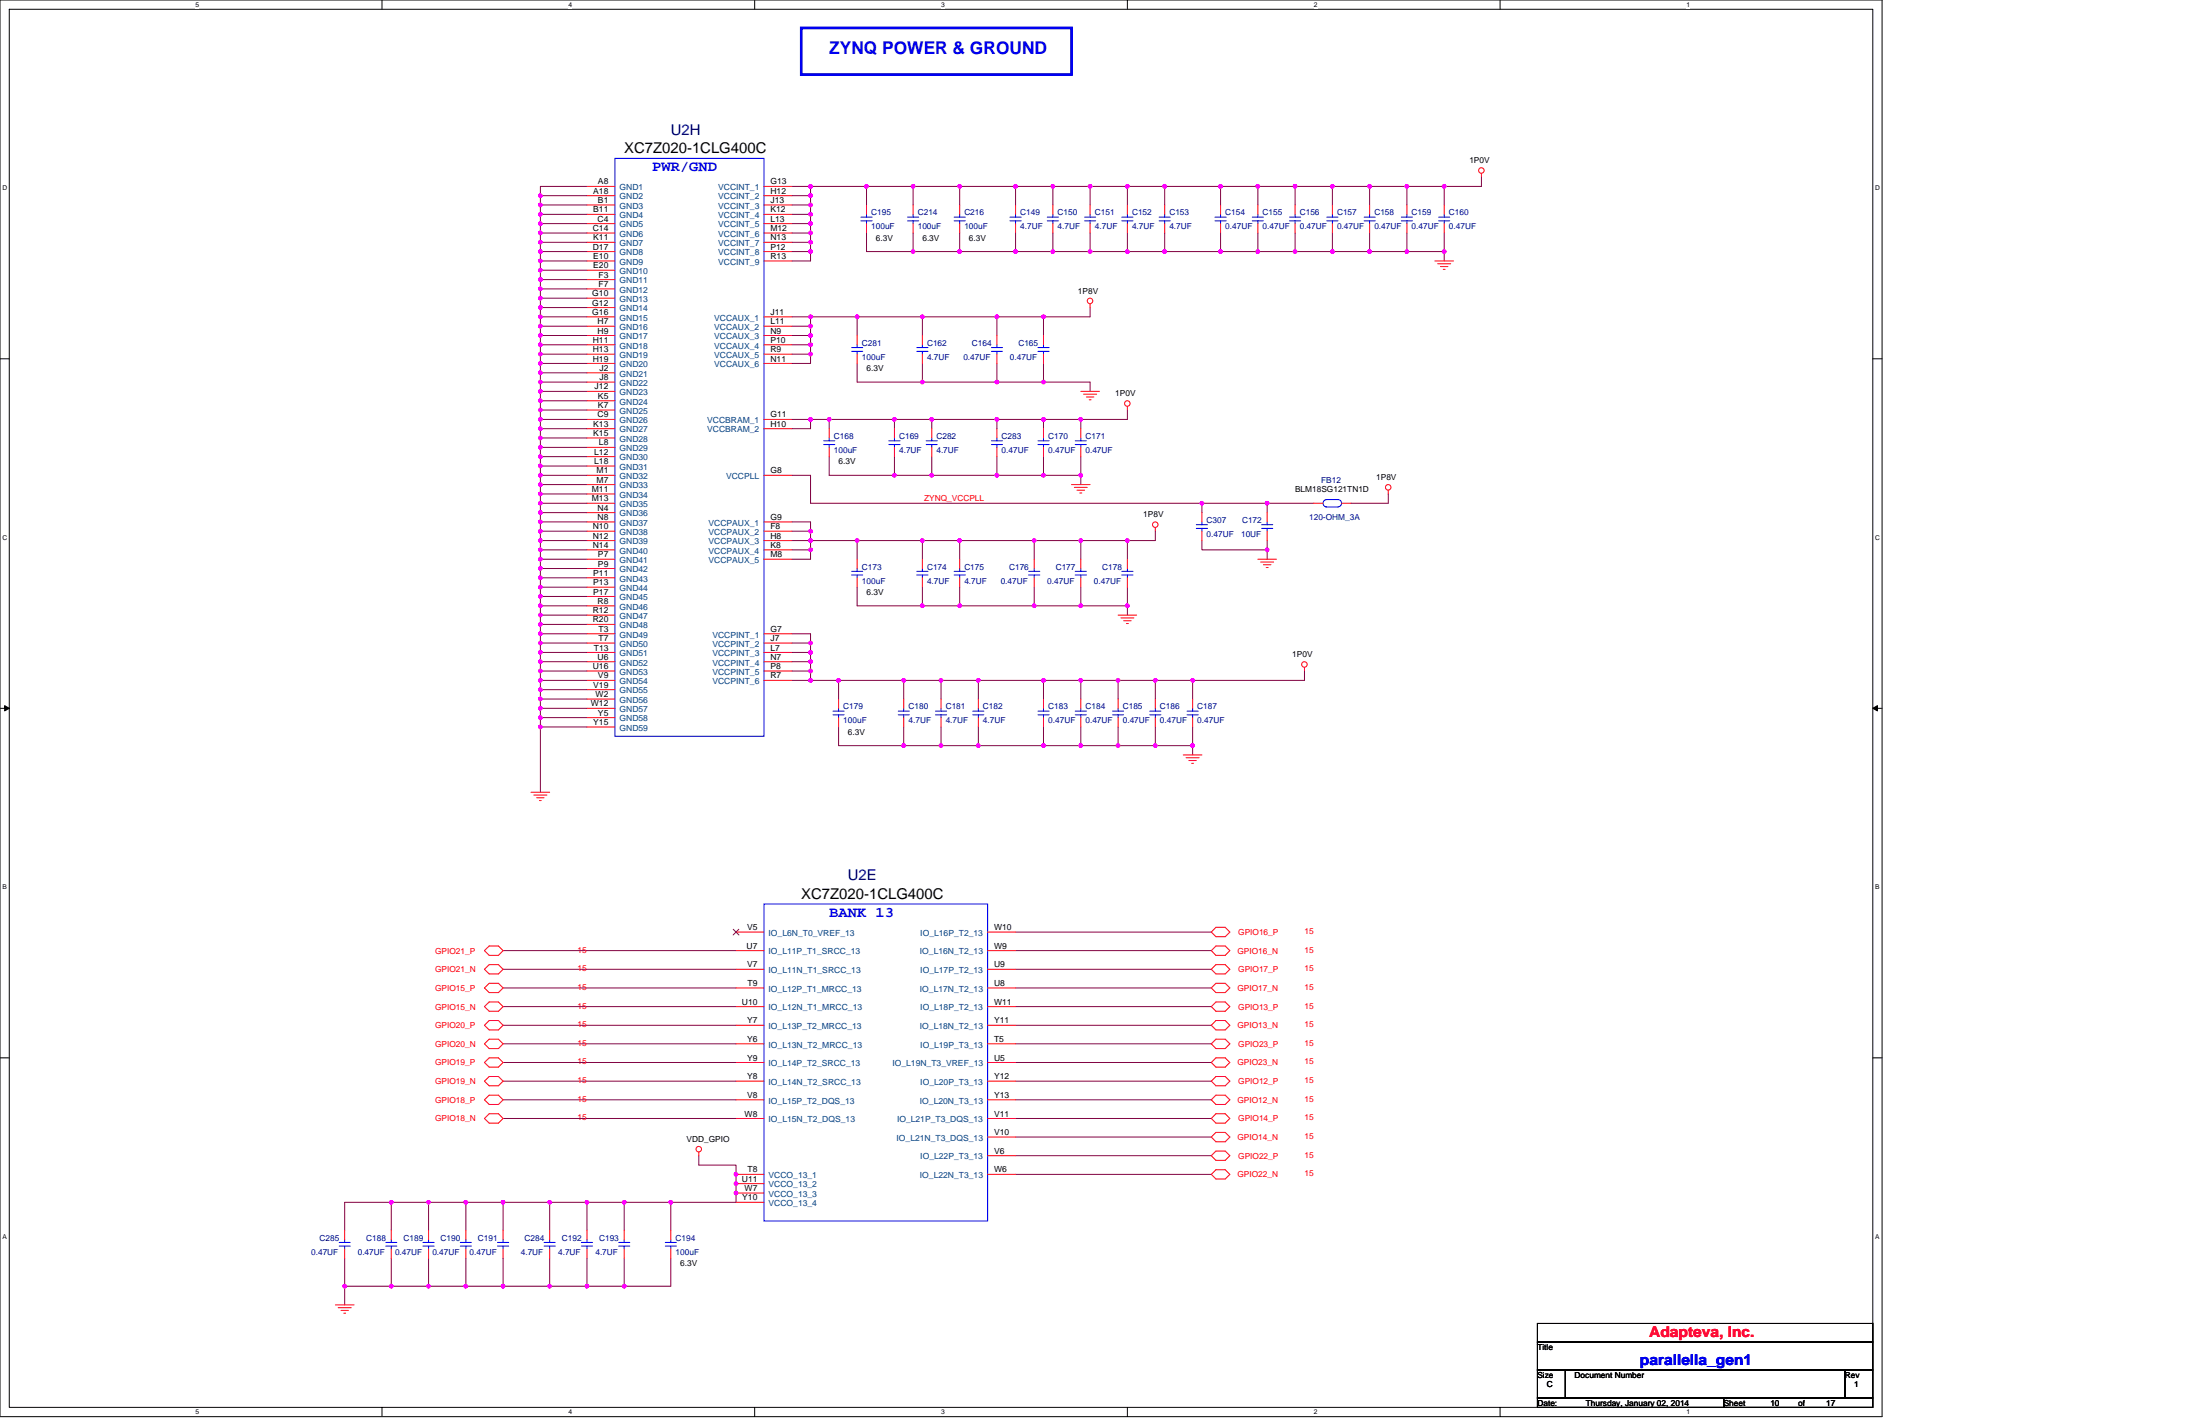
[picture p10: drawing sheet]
<svg xmlns="http://www.w3.org/2000/svg" width="432mm" height="279mm" viewBox="0 0 432 279" stroke-linecap="round" stroke-linejoin="round" font-family="sans-serif">
<path d="M0 0h369.4v278h-369.4zM1.8 1.8h365.8v274.3h-365.8z" fill="none" stroke="#000" stroke-width=".2"/>
<g fill="#fff">
<path d="M38.4 .2h.7v1.5h-.7z"/>
<path d="M38.4 276.3h.7v1.5h-.7z"/>
</g>
<path d="M75 0v1.8M75 276.1v1.9" fill="none" stroke="#000" stroke-width=".2"/>
<g fill="#fff">
<path d="M111.5 .2h.8v1.5h-.8z"/>
<path d="M111.5 276.3h.8v1.5h-.8z"/>
</g>
<path d="M148.1 0v1.8M148.1 276.1v1.9" fill="none" stroke="#000" stroke-width=".2"/>
<g fill="#fff">
<path d="M184.7 .2h.7v1.5h-.7z"/>
<path d="M184.7 276.3h.7v1.5h-.7z"/>
</g>
<path d="M221.3 0v1.8M221.3 276.1v1.9" fill="none" stroke="#000" stroke-width=".2"/>
<g fill="#fff">
<path d="M257.9 .2h.7v1.5h-.7z"/>
<path d="M257.9 276.3h.7v1.5h-.7z"/>
</g>
<path d="M294.4 0v1.8M294.4 276.1v1.9" fill="none" stroke="#000" stroke-width=".2"/>
<g fill="#fff">
<path d="M331 .2h.7v1.5h-.7z"/>
<path d="M331 276.3h.7v1.5h-.7z"/>
<path d="M.5 36.1h.9v1.5h-.9z"/>
<path d="M368 36.1h1v1.5h-1z"/>
<path d="M.5 104.7h.9v1.5h-.9z"/>
<path d="M368 104.7h1v1.5h-1z"/>
</g>
<path d="M0 70.4h1.8M367.6 70.4h1.8" fill="none" stroke="#000" stroke-width=".2"/>
<g fill="#fff">
<path d="M.5 173.3h.8v1.4h-.8z"/>
<path d="M368 173.3h.9v1.4h-.9z"/>
</g>
<path d="M0 139h1.8M367.6 139h1.8" fill="none" stroke="#000" stroke-width=".2"/>
<path d="M.9 138.5l.9 .5-.9 .5zM367.6 139l.9-.5v1z" fill="#000" stroke="#000" stroke-width=".2"/>
<g fill="#fff">
<path d="M.5 241.9h.8v1.4h-.8z"/>
<path d="M368 241.9h.9v1.4h-.9z"/>
</g>
<path d="M0 207.6h1.8M367.6 207.6h1.8M301.8 259.7h65.8v3.6h-65.8zM301.8 263.3h65.8v5.5h-65.8zM301.8 274.3h36.5v1.8h-36.5zM301.8 268.8h5.4v5.5h-5.4zM307.2 268.8h54.9v5.5h-54.9zM338.3 274.3h29.3v1.8h-29.3zM362.1 268.8h5.5v5.5h-5.5z" fill="none" stroke="#000" stroke-width=".2"/>
<path d="M157.3 5.5h53v9.1h-53z" fill="none" stroke="#00f" stroke-width=".53"/>
<g fill="none" stroke="#800040" stroke-width=".2">
<path d="M106.1 38.4v1.8M106.1 38.4h9.1M115.2 36.6h-9.1v1.8M155.4 36.6h3.7M155.4 38.4h3.7M159.1 38.4v1.8M159.1 36.6v1.8M159.1 36.6h11M170.1 36.6h9.1v3.6M170.1 36.6v3.6M179.2 36.6h9.2v3.6M188.4 36.6h10.9"/>
<path d="M199.3 36.6v3.6M199.3 36.6h7.4M206.7 36.6v3.6M206.7 36.6h7.3M214 36.6v3.6M214 36.6h7.3M221.3 36.6v3.6M221.3 36.6h7.3M228.6 36.6v3.6M228.6 36.6h11M239.6 36.6v3.6M239.6 36.6h7.3"/>
<path d="M246.9 36.6v3.6M246.9 36.6h7.3M254.2 36.6v3.6M254.2 36.6h7.3M261.5 36.6v3.6M261.5 36.6h7.3M268.8 36.6v3.6M268.8 36.6h7.3M276.1 36.6v3.6M276.1 36.6h7.4M283.5 36.6v3.6M290.8 34.7v1.9h-7.3"/>
<path d="M106.1 58.5v1.8M106.1 54.9v1.8M106.1 40.2h9.1M106.1 43.9h9.1M106.1 45.7h9.1M106.1 47.5h9.1M106.1 49.4h9.1M106.1 51.2h9.1M106.1 53h9.1M106.1 54.9h9.1M106.1 56.7h9.1M106.1 58.5h9.1"/>
<path d="M106.1 40.2v1.9M106.1 43.9v1.8M106.1 53v1.9M106.1 47.5v3.7M106.1 42.1v1.8M106.1 51.2v1.8M106.1 56.7v1.8M106.1 45.7v1.8M106.1 42.1h9.1M155.4 49.4h3.7M155.4 47.5h3.7M155.4 45.7h3.7"/>
<path d="M155.4 43.9h3.7M155.4 42.1h3.7M155.4 40.2h3.7M159.1 47.5v1.9M159.1 43.9v1.8M159.1 40.2v1.9M159.1 42.1v1.8M159.1 45.7v1.8M159.1 49.4v1.8h-3.7M170.1 45.7v3.7h9.1v-3.7M188.4 45.7v3.7h-9.2M188.4 49.4h10.9"/>
<path d="M199.3 45.7v3.7M199.3 49.4h7.4M206.7 45.7v3.7M206.7 49.4h7.3M214 45.7v3.7M214 49.4h7.3M221.3 45.7v3.7M221.3 49.4h7.3M228.6 45.7v3.7M228.6 49.4h11M239.6 45.7v3.7M239.6 49.4h7.3"/>
<path d="M246.9 45.7v3.7M246.9 49.4h7.3M254.2 45.7v3.7M254.2 49.4h7.3M261.5 45.7v3.7M261.5 49.4h7.3M268.8 45.7v3.7M268.8 49.4h7.3M276.1 45.7v3.7M276.1 49.4h7.4M283.5 45.7v3.7M283.5 49.4v1.8"/>
<path d="M106.1 67.6v1.9M106.1 62.2v3.6M106.1 73.2v1.8M106.1 69.5v1.8M106.1 60.3h9.1M106.1 62.2h9.1M106.1 64h9.1M106.1 65.8h9.1M106.1 67.6h9.1M106.1 69.5h9.1M106.1 71.3h9.1M106.1 73.2h9.1"/>
<path d="M106.1 75h9.1M106.1 76.8h9.1M106.1 78.6h9.1M106.1 60.3v1.9M106.1 76.8v1.8M106.1 78.6v1.9M106.1 75v1.8M106.1 71.3v1.9M106.1 65.8v1.8M155.4 62.2h3.7M155.4 67.6h3.7M155.4 64h3.7"/>
<path d="M155.4 65.8h3.7M155.4 69.5h3.7M159.1 65.8v1.8M159.1 64v1.8M159.1 62.2v1.8M159.1 69.5v1.8h-3.7M159.1 67.6v1.9M159.1 62.2h9.1M168.2 71.3v3.7h12.8M168.2 62.2h12.8M168.2 62.2v3.6M181 62.2v3.6"/>
<path d="M181 71.3v3.7M181 62.2h14.7M181 75h14.7M195.7 75h9.1M195.7 62.2h9.1M195.7 62.2v3.6M195.7 71.3v3.7M204.8 75h9.2v1.8M204.8 62.2v3.6M204.8 71.3v3.7M214 60.3v1.9h-9.2M106.1 84.1v1.8"/>
<path d="M106.1 87.8v1.8M106.1 91.4v3.7M106.1 96.9v1.8M106.1 98.7v1.9M106.1 80.5h9.1M106.1 84.1h9.1M106.1 85.9h9.1M106.1 87.8h9.1M106.1 89.6h9.1M106.1 91.4h9.1M106.1 93.3h9.1M106.1 95.1h9.1"/>
<path d="M106.1 98.7h9.1M106.1 96.9h9.1M106.1 80.5v1.8M106.1 85.9v1.9M106.1 89.6v1.8M106.1 82.3v1.8M106.1 95.1v1.8M106.1 82.3h9.1M155.4 82.3h3.7M155.4 93.3h3.7v5.4h76.8v1.9M159.1 82.3v1.8h-3.7M159.1 82.3h3.7"/>
<path d="M162.8 82.3h12.8M162.8 82.3v1.8M162.8 89.6v3.7h12.8M175.6 82.3v1.8M175.6 89.6v3.7M175.6 82.3h7.3v1.8M182.9 82.3h12.8v1.8M182.9 89.6v3.7h-7.3M195.7 82.3h9.1M195.7 93.3h9.1M195.7 89.6v3.7h-12.8M204.8 82.3v1.8"/>
<path d="M204.8 89.6v3.7M204.8 93.3h7.3M204.8 82.3h7.3M212.1 82.3v1.8M212.1 93.3v1.8M212.1 89.6v3.7M221.3 80.5v1.8h-9.2M235.9 98.7h12.8M248.7 98.7v1.9M248.7 98.7h9.2M272.5 96.9v1.8h-7.3M106.1 102.4v1.8"/>
<path d="M106.1 111.5v1.9M106.1 106.1v1.8M106.1 109.7v1.8M106.1 102.4h9.1M106.1 106.1h9.1M106.1 104.2h9.1M106.1 107.9h9.1M106.1 109.7h9.1M106.1 113.4h9.1M106.1 111.5h9.1M106.1 115.2h9.1M106.1 117h9.1"/>
<path d="M106.1 118.9h9.1M106.1 100.6v1.8M106.1 104.2v1.9M106.1 107.9v1.8M106.1 113.4v1.8M106.1 115.2v1.8M106.1 117v3.7M106.1 100.6h9.1M155.4 102.4h3.7v1.8M155.4 106.1h3.7M155.4 107.9h3.7M155.4 104.2h3.7"/>
<path d="M159.1 104.2v1.9M159.1 107.9v1.8h-3.7M159.1 106.1v1.8M159.1 106.1h9.1M168.2 106.1h12.8M168.2 106.1v3.6M168.2 115.2v3.7h12.8M181 106.1v3.6M181 115.2v3.7M181 106.1h7.4M181 118.9h7.4M188.4 106.1v3.6"/>
<path d="M188.4 115.2v3.7M188.4 106.1h14.6M188.4 118.9h14.6M203 106.1h9.1M203 118.9h9.1M203 106.1v3.6M203 115.2v3.7M212.1 118.9h9.2M212.1 106.1h9.2M212.1 106.1v3.6M212.1 115.2v3.7M221.3 118.9v1.8"/>
<path d="M221.3 115.2v3.7M221.3 106.1v3.6M226.8 104.2v1.9h-5.5M235.9 106.1v1.8h12.8M248.7 107.9v1.8M248.7 106.1v1.8M106.1 128v3.7M106.1 131.7v1.8M106.1 120.7h9.1M106.1 126.2h9.1M106.1 131.7h9.1M106.1 135.3h9.1"/>
<path d="M106.1 133.5h9.1M106.1 120.7v1.8M106.1 122.5v3.7M106.1 126.2v1.8M106.1 133.5v1.8M106.1 135.3v3.7M106.1 139v3.6M106.1 122.5h9.1M106.1 124.4h9.1M106.1 128h9.1M106.1 129.8h9.1M106.1 137.2h9.1"/>
<path d="M106.1 139h9.1M155.4 131.7h3.7M155.4 129.8h3.7M155.4 128h3.7M155.4 126.2h3.7M155.4 133.5h3.7M155.4 124.4h3.7v1.8M159.1 131.7v1.8M159.1 129.8v1.9M159.1 128v1.8M159.1 133.5h5.5M159.1 126.2v1.8"/>
<path d="M164.6 133.5h12.8M164.6 133.5v3.7M177.4 133.5v3.7M177.4 133.5h7.3M184.7 133.5v3.7M184.7 133.5h7.3M192 133.5h12.8M192 133.5v3.7M204.8 133.5v3.7M204.8 133.5h7.3M212.1 133.5v3.7M212.1 133.5h7.4"/>
<path d="M219.5 133.5v3.7M219.5 133.5h7.3M226.8 133.5v3.7M226.8 133.5h7.3M234.1 133.5v3.7M256 131.7v1.8h-21.9M106.1 142.6v12.8M106.1 142.6h9.1M106.1 140.8h9.1M164.6 142.6v3.7h12.8M177.4 142.6v3.7M177.4 146.3h7.3"/>
<path d="M184.7 142.6v3.7M184.7 146.3h7.3M192 146.3h12.8M192 142.6v3.7M204.8 142.6v3.7M204.8 146.3h7.3M212.1 142.6v3.7M212.1 146.3h7.4M219.5 142.6v3.7M219.5 146.3h7.3M226.8 146.3h7.3M226.8 142.6v3.7"/>
<path d="M234.1 142.6v3.7M234.1 146.3v1.8M98.7 193.8h45.8M98.7 197.5h45.8M98.7 186.5h45.8M98.7 190.2h45.8M199.3 197.5h38.4M199.3 190.2h38.4M199.3 193.8h38.4M199.3 182.9h38.4M199.3 186.5h38.4M98.7 215.8h45.8"/>
<path d="M98.7 219.5h45.8M98.7 208.5h45.8M98.7 212.1h45.8M98.7 201.2h45.8M98.7 204.8h45.8M199.3 201.2h38.4M199.3 219.5h38.4M199.3 204.8h38.4M199.3 208.5h38.4M199.3 212.1h38.4M199.3 215.8h38.4M76.8 235.9h-9.2v5.5"/>
<path d="M84.1 235.9h-7.3v5.5M84.1 235.9v5.5M84.1 235.9h7.3M98.7 235.9h-7.3v5.5M98.7 235.9v5.5M98.7 235.9h9.2M107.9 235.9h7.3M107.9 235.9v5.5M115.2 235.9v5.5M115.2 235.9h7.3M122.5 235.9v5.5M122.5 235.9h9.2"/>
<path d="M131.7 235.9v5.5M137.2 226.8v1.8h7.3v7.3h-12.8M199.3 223.1h38.4M199.3 226.8h38.4M199.3 230.4h38.4M67.6 252.4h9.2M67.6 252.4v3.6M67.6 246.9v5.5M76.8 252.4h7.3M76.8 246.9v5.5M84.1 246.9v5.5M84.1 252.4h7.3"/>
<path d="M91.4 246.9v5.5M91.4 252.4h7.3M98.7 246.9v5.5M98.7 252.4h9.2M107.9 252.4h7.3M107.9 246.9v5.5M115.2 246.9v5.5M115.2 252.4h7.3M122.5 246.9v5.5M131.7 246.9v5.5h-9.2"/>
</g>
<g fill="#f0f" stroke="#f0f" stroke-width=".2">
<circle cx="159.1" cy="49.4" r=".36"/>
<circle cx="159.1" cy="43.9" r=".36"/>
<circle cx="159.1" cy="42" r=".36"/>
<circle cx="159.1" cy="40.2" r=".36"/>
<circle cx="159.1" cy="38.4" r=".36"/>
<circle cx="268.8" cy="36.6" r=".36"/>
<circle cx="261.5" cy="36.6" r=".36"/>
<circle cx="254.2" cy="36.6" r=".36"/>
<circle cx="246.9" cy="36.6" r=".36"/>
<circle cx="239.5" cy="36.6" r=".36"/>
<circle cx="228.6" cy="36.6" r=".36"/>
<circle cx="221.3" cy="36.6" r=".36"/>
<circle cx="214" cy="36.6" r=".36"/>
<circle cx="206.6" cy="36.6" r=".36"/>
<circle cx="199.3" cy="36.6" r=".36"/>
<circle cx="170.1" cy="36.6" r=".36"/>
<circle cx="159.1" cy="36.6" r=".36"/>
<circle cx="283.4" cy="49.4" r=".36"/>
<circle cx="276.1" cy="49.4" r=".36"/>
<circle cx="268.8" cy="49.4" r=".36"/>
<circle cx="246.9" cy="49.4" r=".36"/>
<circle cx="239.5" cy="49.4" r=".36"/>
<circle cx="228.6" cy="49.4" r=".36"/>
<circle cx="221.3" cy="49.4" r=".36"/>
<circle cx="159.1" cy="82.3" r=".36"/>
<circle cx="175.5" cy="82.3" r=".36"/>
<circle cx="162.7" cy="82.3" r=".36"/>
<circle cx="175.5" cy="93.2" r=".35"/>
<circle cx="212.1" cy="93.2" r=".35"/>
<circle cx="204.8" cy="93.2" r=".36"/>
<circle cx="159.1" cy="128" r=".36"/>
<circle cx="159.1" cy="126.2" r=".36"/>
<circle cx="164.6" cy="133.5" r=".36"/>
<circle cx="159.1" cy="133.5" r=".36"/>
<circle cx="219.4" cy="133.5" r=".36"/>
<circle cx="212.1" cy="133.5" r=".35"/>
<circle cx="204.8" cy="133.5" r=".36"/>
<circle cx="192" cy="133.5" r=".36"/>
<circle cx="184.7" cy="133.5" r=".35"/>
<circle cx="234.1" cy="146.3" r=".36"/>
<circle cx="226.7" cy="146.3" r=".36"/>
<circle cx="177.4" cy="146.3" r=".36"/>
<circle cx="192" cy="146.3" r=".36"/>
<circle cx="184.7" cy="146.3" r=".36"/>
<circle cx="212.1" cy="146.3" r=".36"/>
<circle cx="204.8" cy="146.3" r=".36"/>
<circle cx="219.4" cy="146.3" r=".36"/>
<circle cx="159.1" cy="67.6" r=".36"/>
<circle cx="168.2" cy="62.2" r=".36"/>
<circle cx="159.1" cy="62.2" r=".36"/>
<circle cx="159.1" cy="65.8" r=".36"/>
<circle cx="195.7" cy="62.2" r=".36"/>
<circle cx="181" cy="62.2" r=".35"/>
<circle cx="204.8" cy="62.2" r=".36"/>
<circle cx="168.2" cy="106.1" r=".36"/>
<circle cx="188.3" cy="106.1" r=".35"/>
<circle cx="181" cy="106.1" r=".35"/>
<circle cx="212.1" cy="106.1" r=".35"/>
<circle cx="203" cy="106.1" r=".35"/>
<circle cx="221.3" cy="106.1" r=".35"/>
<circle cx="221.3" cy="118.8" r=".36"/>
<circle cx="248.7" cy="98.7" r=".35"/>
<circle cx="283.4" cy="36.6" r=".36"/>
<circle cx="276.1" cy="36.6" r=".36"/>
<circle cx="159.1" cy="47.5" r=".36"/>
<circle cx="159.1" cy="45.7" r=".36"/>
<circle cx="188.3" cy="118.8" r=".36"/>
<circle cx="181" cy="118.8" r=".36"/>
<circle cx="212.1" cy="118.8" r=".36"/>
<circle cx="203" cy="118.8" r=".36"/>
<circle cx="177.4" cy="133.5" r=".36"/>
<circle cx="261.5" cy="49.4" r=".36"/>
<circle cx="254.2" cy="49.4" r=".36"/>
<circle cx="195.7" cy="75" r=".36"/>
<circle cx="181" cy="75" r=".35"/>
<circle cx="214" cy="49.4" r=".36"/>
<circle cx="206.6" cy="49.4" r=".36"/>
<circle cx="159.1" cy="131.7" r=".36"/>
<circle cx="159.1" cy="129.8" r=".36"/>
<circle cx="212.1" cy="82.3" r=".36"/>
<circle cx="204.8" cy="82.3" r=".36"/>
<circle cx="199.3" cy="49.4" r=".36"/>
<circle cx="234.1" cy="133.5" r=".35"/>
<circle cx="226.7" cy="133.5" r=".35"/>
<circle cx="106.1" cy="38.4" r=".35"/>
<circle cx="106" cy="40.2" r=".36"/>
<circle cx="106" cy="45.7" r=".36"/>
<circle cx="106.1" cy="43.9" r=".35"/>
<circle cx="106.1" cy="47.5" r=".35"/>
<circle cx="106.1" cy="51.2" r=".35"/>
<circle cx="106" cy="54.8" r=".36"/>
<circle cx="106.1" cy="53" r=".35"/>
<circle cx="106" cy="49.4" r=".36"/>
<circle cx="106" cy="64" r=".36"/>
<circle cx="106.1" cy="62.2" r=".35"/>
<circle cx="106.1" cy="60.3" r=".35"/>
<circle cx="106.1" cy="71.3" r=".35"/>
<circle cx="106.1" cy="69.5" r=".35"/>
<circle cx="106.1" cy="75" r=".35"/>
<circle cx="106" cy="76.8" r=".36"/>
<circle cx="106.1" cy="80.4" r=".35"/>
<circle cx="106.1" cy="78.6" r=".35"/>
<circle cx="106" cy="82.3" r=".36"/>
<circle cx="106.1" cy="84.1" r=".35"/>
<circle cx="106.1" cy="89.6" r=".35"/>
<circle cx="106.1" cy="87.8" r=".35"/>
<circle cx="106" cy="85.9" r=".36"/>
<circle cx="106.1" cy="142.6" r=".35"/>
<circle cx="106" cy="91.4" r=".36"/>
<circle cx="106.1" cy="42" r=".35"/>
<circle cx="106" cy="73.1" r=".36"/>
<circle cx="106" cy="58.5" r=".36"/>
<circle cx="106.1" cy="56.7" r=".35"/>
<circle cx="106" cy="67.6" r=".36"/>
<circle cx="106.1" cy="65.8" r=".35"/>
<circle cx="106.1" cy="93.2" r=".35"/>
<circle cx="106" cy="95.1" r=".36"/>
<circle cx="106.1" cy="98.7" r=".35"/>
<circle cx="106.1" cy="96.9" r=".35"/>
<circle cx="106" cy="100.6" r=".36"/>
<circle cx="106.1" cy="102.4" r=".35"/>
<circle cx="106.1" cy="106.1" r=".35"/>
<circle cx="106" cy="104.2" r=".36"/>
<circle cx="106" cy="113.4" r=".36"/>
<circle cx="106.1" cy="111.5" r=".35"/>
<circle cx="106" cy="109.7" r=".36"/>
<circle cx="106.1" cy="107.9" r=".35"/>
<circle cx="106.1" cy="115.2" r=".35"/>
<circle cx="106.1" cy="117" r=".35"/>
<circle cx="106.1" cy="120.7" r=".35"/>
<circle cx="106" cy="118.8" r=".36"/>
<circle cx="106" cy="128" r=".36"/>
<circle cx="106.1" cy="126.2" r=".35"/>
<circle cx="106.1" cy="124.3" r=".35"/>
<circle cx="106" cy="122.5" r=".36"/>
<circle cx="106.1" cy="129.8" r=".35"/>
<circle cx="106.1" cy="133.5" r=".35"/>
<circle cx="106" cy="131.7" r=".36"/>
<circle cx="106" cy="137.1" r=".36"/>
<circle cx="106.1" cy="135.3" r=".35"/>
<circle cx="106" cy="140.8" r=".36"/>
<circle cx="106.1" cy="139" r=".35"/>
<circle cx="204.8" cy="75" r=".36"/>
<circle cx="159.1" cy="64" r=".36"/>
<circle cx="159.1" cy="69.5" r=".36"/>
<circle cx="159.1" cy="106.1" r=".36"/>
<circle cx="159.1" cy="104.2" r=".36"/>
<circle cx="159.1" cy="107.9" r=".36"/>
<circle cx="144.4" cy="234.1" r=".35"/>
<circle cx="122.5" cy="235.9" r=".36"/>
<circle cx="115.2" cy="235.9" r=".35"/>
<circle cx="91.4" cy="235.9" r=".36"/>
<circle cx="98.7" cy="235.9" r=".35"/>
<circle cx="84.1" cy="235.9" r=".35"/>
<circle cx="91.4" cy="252.4" r=".36"/>
<circle cx="98.7" cy="252.4" r=".35"/>
<circle cx="122.5" cy="252.4" r=".36"/>
<circle cx="115.2" cy="252.4" r=".35"/>
<circle cx="131.7" cy="235.9" r=".36"/>
<circle cx="195.7" cy="82.3" r=".36"/>
<circle cx="182.9" cy="82.3" r=".36"/>
<circle cx="195.7" cy="93.2" r=".36"/>
<circle cx="182.9" cy="93.2" r=".36"/>
<circle cx="235.9" cy="98.7" r=".35"/>
<circle cx="248.7" cy="107.9" r=".35"/>
<circle cx="107.9" cy="235.9" r=".35"/>
<circle cx="107.9" cy="252.4" r=".35"/>
<circle cx="76.8" cy="235.9" r=".36"/>
<circle cx="84.1" cy="252.4" r=".35"/>
<circle cx="76.8" cy="252.4" r=".36"/>
<circle cx="67.7" cy="252.4" r=".36"/>
<circle cx="188.3" cy="36.6" r=".36"/>
<circle cx="179.2" cy="36.6" r=".36"/>
<circle cx="188.3" cy="49.4" r=".36"/>
<circle cx="179.2" cy="49.4" r=".36"/>
<circle cx="144.4" cy="232.2" r=".36"/>
<circle cx="144.4" cy="230.4" r=".35"/>
</g>
<g fill="none" stroke="#f00" stroke-width=".2">
<path d="M115.2 36.6h5.5M115.2 38.4h5.5M149.9 36.6h5.5M149.9 38.4h5.5M290.8 34v.7M115.2 40.2h5.5M115.2 42.1h5.5M115.2 43.9h5.5M115.2 45.7h5.5M115.2 47.5h5.5M115.2 49.4h5.5M115.2 51.2h5.5"/>
<path d="M115.2 53h5.5M115.2 54.9h5.5M115.2 56.7h5.5M115.2 58.5h5.5M149.9 40.2h5.5M149.9 42.1h5.5M149.9 43.9h5.5M149.9 45.7h5.5M149.9 47.5h5.5M149.9 49.4h5.5M149.9 51.2h5.5M170.1 40.2v1.9"/>
<path d="M170.1 43.9v1.8M179.2 40.2v1.9M179.2 43.9v1.8M188.4 40.2v1.9M188.4 43.9v1.8M199.3 40.2v1.9M199.3 43.9v1.8M206.7 40.2v1.9M206.7 43.9v1.8M214 59.6v.7M214 40.2v1.9M214 43.9v1.8"/>
<path d="M221.3 40.2v1.9M221.3 43.9v1.8M228.6 40.2v1.9M228.6 43.9v1.8M239.6 40.2v1.9M239.6 43.9v1.8M246.9 40.2v1.9M246.9 43.9v1.8M254.2 40.2v1.9M254.2 43.9v1.8M261.5 40.2v1.9M261.5 43.9v1.8"/>
<path d="M268.8 40.2v1.9M268.8 43.9v1.8M276.1 40.2v1.9M276.1 43.9v1.8M281.6 51.2h3.7M282.2 51.8h2.5M282.7 52.3h1.5M283.3 52.9h.3M283.5 40.2v1.9M283.5 43.9v1.8M115.2 60.3h5.5M115.2 62.2h5.5"/>
<path d="M115.2 64h5.5M115.2 65.8h5.5M115.2 67.6h5.5M115.2 69.5h5.5M115.2 71.3h5.5M115.2 73.2h5.5M115.2 75h5.5M115.2 76.8h5.5M115.2 78.6h5.5M149.9 62.2h5.5M149.9 64h5.5M149.9 65.8h5.5"/>
<path d="M149.9 67.6h5.5M149.9 69.5h5.5M149.9 71.3h5.5M168.2 65.8v1.8M168.2 69.5v1.8M181 65.8v1.8M181 69.5v1.8M195.7 65.8v1.8M195.7 69.5v1.8M204.8 65.8v1.8M204.8 69.5v1.8M212.1 76.8h3.7"/>
<path d="M212.7 77.3h2.5M213.2 77.9h1.5M213.8 78.4h.3M221.3 79.7v.8M115.2 80.5h5.5M115.2 82.3h5.5M115.2 84.1h5.5M115.2 85.9h5.5M115.2 87.8h5.5M115.2 89.6h5.5M115.2 91.4h5.5M115.2 93.3h5.5"/>
<path d="M115.2 95.1h5.5M115.2 96.9h5.5M115.2 98.7h5.5M149.9 82.3h5.5M149.9 84.1h5.5M149.9 93.3h5.5M162.8 84.1v1.8M162.8 87.8v1.8M175.6 84.1v1.8M175.6 87.8v1.8M182.9 84.1v1.8M182.9 87.8v1.8"/>
<path d="M195.7 84.1v1.8M195.7 87.8v1.8M204.8 84.1v1.8M204.8 87.8v1.8M210.3 95.1h3.7M210.9 95.6h2.5M211.4 96.2h1.5M211.9 96.7h.4M212.1 84.1v1.8M212.1 87.8v1.8M257.9 98.7h1.8M263.3 98.7h1.9"/>
<path d="M272.5 96.2v.7M115.2 100.6h5.5M115.2 102.4h5.5M115.2 104.2h5.5M115.2 106.1h5.5M115.2 107.9h5.5M115.2 109.7h5.5M115.2 111.5h5.5M115.2 113.4h5.5M115.2 115.2h5.5M115.2 117h5.5M115.2 118.9h5.5"/>
<path d="M149.9 102.4h5.5M149.9 104.2h5.5M149.9 106.1h5.5M149.9 107.9h5.5M149.9 109.7h5.5M168.2 109.7v1.8M168.2 113.4v1.8M181 109.7v1.8M181 113.4v1.8M188.4 109.7v1.8M188.4 113.4v1.8M203 109.7v1.8"/>
<path d="M203 113.4v1.8M212.1 109.7v1.8M212.1 113.4v1.8M221.3 109.7v1.8M221.3 113.4v1.8M226.8 103.5v.7M235.9 100.6v1.8M235.9 104.2v1.9M246.9 109.7h3.6M247.4 110.3h2.6M248 110.8h1.4M248.5 111.4h.4"/>
<path d="M248.7 100.6v1.8M248.7 104.2v1.9M115.2 120.7h5.5M115.2 122.5h5.5M115.2 124.4h5.5M115.2 126.2h5.5M115.2 128h5.5M115.2 129.8h5.5M115.2 131.7h5.5M115.2 133.5h5.5M115.2 135.3h5.5M115.2 137.2h5.5"/>
<path d="M115.2 139h5.5M149.9 124.4h5.5M149.9 126.2h5.5M149.9 128h5.5M149.9 129.8h5.5M149.9 131.7h5.5M149.9 133.5h5.5M164.6 137.2v1.8M177.4 137.2v1.8M184.7 137.2v1.8M192 137.2v1.8M204.8 137.2v1.8"/>
<path d="M212.1 137.2v1.8M219.5 120.7h3.6M219.5 137.2v1.8M220 121.2h2.5M220.5 121.8h1.5M221.1 122.3h.4M226.8 137.2v1.8M234.1 137.2v1.8M256 130.9v.8M104.2 155.4h3.7M104.8 156h2.5M105.3 156.5h1.5"/>
<path d="M105.9 157.1h.3M115.2 140.8h5.5M115.2 142.6h5.5M164.6 140.8v1.8M177.4 140.8v1.8M184.7 140.8v1.8M192 140.8v1.8M204.8 140.8v1.8M212.1 140.8v1.8M219.5 140.8v1.8M226.8 140.8v1.8M232.2 148.1h3.7"/>
<path d="M232.8 148.7h2.6M233.3 149.2h1.5M233.9 149.8h.4M234.1 140.8v1.8M95.1 193.8l.9-.9h1.8l.9 .9-.9 1h-1.8zM95.1 197.5l.9-.9h1.8l.9 .9-.9 .9h-1.8zM95.1 186.5l.9-.9h1.8l.9 .9-.9 1h-1.8zM95.1 190.2l.9-.9h1.8l.9 .9-.9 .9h-1.8zM144.5 182.9h5.4M144.5 186.5h5.4M144.5 190.2h5.4M144.5 193.8h5.4"/>
<path d="M144.5 197.5h5.4M193.8 182.9h5.5M193.8 190.2h5.5M193.8 197.5h5.5M193.8 186.5h5.5M193.8 193.8h5.5M237.7 197.5l1-.9h1.8l.9 .9-.9 .9h-1.8zM237.7 190.2l1-.9h1.8l.9 .9-.9 .9h-1.8zM237.7 193.8l1-.9h1.8l.9 .9-.9 1h-1.8zM237.7 186.5l1-.9h1.8l.9 .9-.9 1h-1.8zM238.7 181.9h1.8l.9 1-.9 .9h-1.8l-1-.9zM95.1 215.8l.9-.9h1.8l.9 .9-.9 .9h-1.8z"/>
<path d="M95.1 208.5l.9-.9h1.8l.9 .9-.9 .9h-1.8zM95.1 212.1l.9-.9h1.8l.9 .9-.9 .9h-1.8zM95.1 201.2l.9-1h1.8l.9 1-.9 .9h-1.8zM95.1 204.8l.9-.9h1.8l.9 .9-.9 .9h-1.8zM96 218.5h1.8l.9 1-.9 .9h-1.8l-.9-.9zM144.5 201.2h5.4M144.5 204.8h5.4M144.5 208.5h5.4M144.5 212.1h5.4M144.5 215.8h5.4M144.5 219.5h5.4M193.8 204.8h5.5"/>
<path d="M193.8 212.1h5.5M193.8 219.5h5.5M193.8 201.2h5.5M193.8 208.5h5.5M193.8 215.8h5.5M237.7 204.8l1-.9h1.8l.9 .9-.9 .9h-1.8zM237.7 208.5l1-.9h1.8l.9 .9-.9 .9h-1.8zM237.7 212.1l1-.9h1.8l.9 .9-.9 .9h-1.8zM237.7 215.8l1-.9h1.8l.9 .9-.9 .9h-1.8zM238.7 200.2h1.8l.9 1-.9 .9h-1.8l-1-.9zM238.7 218.5h1.8l.9 1-.9 .9h-1.8l-1-.9zM137.2 226v.8"/>
<path d="M144.5 230.4h5.4M144.5 232.2h5.4M144.5 234.1h5.4M144.5 235.9h5.4M193.8 226.8h5.5M193.8 223.1h5.5M193.8 230.4h5.5M237.7 223.1l1-.9h1.8l.9 .9-.9 .9h-1.8zM237.7 226.8l1-1h1.8l.9 1-.9 .9h-1.8zM237.7 230.4l1-.9h1.8l.9 .9-.9 .9h-1.8zM65.8 256h3.7M66.4 256.6h2.5"/>
<path d="M66.9 257.1h1.5M67.5 257.7h.3M67.6 241.4v1.8M67.6 245v1.9M76.8 241.4v1.8M76.8 245v1.9M84.1 241.4v1.8M84.1 245v1.9M91.4 241.4v1.8M91.4 245v1.9M98.7 241.4v1.8M98.7 245v1.9"/>
<path d="M107.9 241.4v1.8M107.9 245v1.9M115.2 241.4v1.8M115.2 245v1.9M122.5 241.4v1.8M122.5 245v1.9M131.7 241.4v1.8M131.7 245v1.9"/>
<circle cx="290.8" cy="33.5" r=".54"/>
<circle cx="213.9" cy="59" r=".54"/>
<circle cx="221.3" cy="79.2" r=".54"/>
<circle cx="272.5" cy="95.6" r=".54"/>
<circle cx="226.7" cy="102.9" r=".54"/>
<circle cx="256" cy="130.4" r=".54"/>
<circle cx="137.1" cy="225.5" r=".54"/>
</g>
<g fill="none" stroke="#00f" stroke-width=".2">
<path d="M120.7 31.1h29.2v113.4h-29.2zM169 42.6h2.2M169 43.3h2.2M170.1 42.1v.5M170.1 43.3v.6M178.1 42.6h2.2M178.1 43.3h2.2M179.2 42.1v.5M179.2 43.3v.6M187.3 42.6h2.2M187.3 43.3h2.2M188.4 42.1v.5"/>
<path d="M188.4 43.3v.6M198.2 42.6h2.2M198.2 43.3h2.2M199.3 42.1v.5M199.3 43.3v.6M205.5 42.6h2.3M205.5 43.3h2.3M206.7 42.1v.5M206.7 43.3v.6M212.9 42.6h2.2M212.9 43.3h2.2M214 42.1v.5"/>
<path d="M214 43.3v.6M220.2 42.6h2.2M220.2 43.3h2.2M221.3 42.1v.5M221.3 43.3v.6M227.5 42.6h2.2M227.5 43.3h2.2M228.6 42.1v.5M228.6 43.3v.6M238.5 42.6h2.2M238.5 43.3h2.2M239.6 42.1v.5"/>
<path d="M239.6 43.3v.6M245.8 42.6h2.2M245.8 43.3h2.2M246.9 42.1v.5M246.9 43.3v.6M253.1 42.6h2.2M253.1 43.3h2.2M254.2 42.1v.5M254.2 43.3v.6M260.4 42.6h2.2M260.4 43.3h2.2M261.5 42.1v.5"/>
<path d="M261.5 43.3v.6M267.7 42.6h2.2M267.7 43.3h2.2M268.8 42.1v.5M268.8 43.3v.6M275 42.6h2.2M275 43.3h2.2M276.1 42.1v.5M276.1 43.3v.6M282.4 42.6h2.1M282.4 43.3h2.1M283.5 42.1v.5"/>
<path d="M283.5 43.3v.6M167.2 68.2h2.1M167.2 68.9h2.1M168.2 67.6v.6M168.2 68.9v.6M179.9 68.2h2.2M179.9 68.9h2.2M181 67.6v.6M181 68.9v.6M194.6 68.9h2.2M194.6 68.2h2.2M195.7 67.6v.6"/>
<path d="M195.7 68.9v.6M203.7 68.9h2.2M203.7 68.2h2.2M204.8 67.6v.6M204.8 68.9v.6M161.6 86.5h2.3M161.6 87.2h2.3M162.8 85.9v.6M162.8 87.2v.6M174.5 86.5h2.2M174.5 87.2h2.2M175.6 85.9v.6"/>
<path d="M175.6 87.2v.6M181.8 86.5h2.2M181.8 87.2h2.2M182.9 85.9v.6M182.9 87.2v.6M194.6 86.5h2.2M194.6 87.2h2.2M195.7 85.9v.6M195.7 87.2v.6M203.7 86.5h2.2M203.7 87.2h2.2M204.8 85.9v.6"/>
<path d="M204.8 87.2v.6M211 86.5h2.2M211 87.2h2.2M212.1 85.9v.6M212.1 87.2v.6M260.2 98h2.4a.73 .73 0 0 1 .7 .7 .73 .73 0 0 1-.7 .8h-2.4M260.4 98a.72 .72 0 0 0-.7 .7 .72 .72 0 0 0 .7 .8M167.2 112.1h2.1M167.2 112.8h2.1M168.2 111.5v.6M168.2 112.8v.6M179.9 112.1h2.2"/>
<path d="M179.9 112.8h2.2M181 111.5v.6M181 112.8v.6M187.3 112.1h2.2M187.3 112.8h2.2M188.4 111.5v.6M188.4 112.8v.6M201.9 112.8h2.2M201.9 112.1h2.2M203 111.5v.6M203 112.8v.6M211 112.8h2.2"/>
<path d="M211 112.1h2.2M212.1 111.5v.6M212.1 112.8v.6M220.2 112.8h2.2M220.2 112.1h2.2M221.3 111.5v.6M221.3 112.8v.6M234.8 103h2.2M234.8 103.7h2.2M235.9 102.4v.6M235.9 103.7v.5M247.6 103.7h2.2"/>
<path d="M247.6 103h2.2M248.7 102.4v.6M248.7 103.7v.5M163.5 139.5h2.2M164.6 139v.5M176.3 139.5h2.2M177.4 139v.5M183.6 139.5h2.2M184.7 139v.5M190.9 139.5h2.2M192 139v.5M203.7 139.5h2.2"/>
<path d="M204.8 139v.5M211 139.5h2.2M212.1 139v.5M218.4 139.5h2.1M219.5 139v.5M225.7 139.5h2.2M226.8 139v.5M233 139.5h2.2M234.1 139v.5M163.5 140.3h2.2M164.6 140.3v.5M176.3 140.3h2.2"/>
<path d="M177.4 140.3v.5M183.6 140.3h2.2M184.7 140.3v.5M190.9 140.3h2.2M192 140.3v.5M203.7 140.3h2.2M204.8 140.3v.5M211 140.3h2.2M212.1 140.3v.5M218.4 140.3h2.1M219.5 140.3v.5M225.7 140.3h2.2"/>
<path d="M226.8 140.3v.5M233 140.3h2.2M234.1 140.3v.5M149.9 177.4h43.9v62.2h-43.9zM66.6 244.5h2.1M66.6 243.8h2.1M67.6 243.2v.6M67.6 244.5v.5M75.7 244.5h2.2M75.7 243.8h2.2M76.8 243.2v.6M76.8 244.5v.5"/>
<path d="M83 243.8h2.2M83 244.5h2.2M84.1 243.2v.6M84.1 244.5v.5M90.3 244.5h2.2M90.3 243.8h2.2M91.4 243.2v.6M91.4 244.5v.5M97.6 244.5h2.2M97.6 243.8h2.2M98.7 243.2v.6M98.7 244.5v.5"/>
<path d="M106.8 244.5h2.2M106.8 243.8h2.2M107.9 243.2v.6M107.9 244.5v.5M114.1 244.5h2.2M114.1 243.8h2.2M115.2 243.2v.6M115.2 244.5v.5M121.4 244.5h2.2M121.4 243.8h2.2M122.5 243.2v.6M122.5 244.5v.5"/>
<path d="M130.6 243.8h2.2M130.6 244.5h2.2M131.7 243.2v.6M131.7 244.5v.5"/>
</g>
<path d="M143.9 182.3l1.1 1.2M145 182.3l-1.1 1.2" fill="none" stroke="#804000" stroke-width=".2"/>
<text font-size="3.5" fill="#00f" x="162.8" y="10.5">ZYNQ POWER &amp; GROUND</text>
<g font-size="2.9" fill="#000080">
<text x="131.7" y="26.4">U2H</text>
<text x="166.4" y="172.7">U2E</text>
</g>
<g font-size="2.9">
<text x="122.5" y="30.1">XC7Z020-1CLG400C</text>
<text x="157.3" y="176.4">XC7Z020-1CLG400C</text>
</g>
<g font-size="2.9" fill="#00f">
<text x="128" y="33.5">PWR/GND</text>
<text x="162.8" y="179.9">BANK 13</text>
<text x="321.9" y="267.9">parallella_gen1</text>
</g>
<text font-size="2.9" fill="#f00" x="323.7" y="262.4">Adapteva, Inc.</text>
<g font-size="1.7">
<text x="116.4" y="38">A18</text>
<text x="116.4" y="41.7">B11</text>
<text x="117.4" y="36.2">A8</text>
<text x="117.4" y="39.8">B1</text>
<text x="151.2" y="36.2">G13</text>
<text x="151.2" y="38">H12</text>
<text x="151.2" y="39.8">J13</text>
<text x="151.2" y="41.7">K12</text>
<text x="116.4" y="45.3">C14</text>
<text x="116.4" y="47.2">K11</text>
<text x="117.3" y="43.5">C4</text>
<text x="151.2" y="43.5">L13</text>
<text x="151.2" y="45.3">M12</text>
<text x="151.2" y="47.2">N13</text>
<text x="116.4" y="49">D17</text>
<text x="116.4" y="50.8">E10</text>
<text x="116.4" y="52.6">E20</text>
<text x="151.2" y="49">P12</text>
<text x="151.2" y="50.8">R13</text>
<text x="116.2" y="58.1">G10</text>
<text x="116.2" y="60">G12</text>
<text x="117.5" y="54.5">F3</text>
<text x="117.5" y="56.3">F7</text>
<text x="116.2" y="61.8">G16</text>
<text x="117.3" y="63.6">H7</text>
<text x="117.3" y="65.4">H9</text>
<text x="151.2" y="61.8">J11</text>
<text x="151.2" y="63.6">L11</text>
<text x="151.2" y="65.4">N9</text>
<text x="116.4" y="67.3">H11</text>
<text x="116.4" y="69.1">H13</text>
<text x="116.4" y="70.9">H19</text>
<text x="151.2" y="67.3">P10</text>
<text x="151.2" y="69.1">R9</text>
<text x="151.2" y="70.9">N11</text>
<text x="116.7" y="76.4">J12</text>
<text x="117.6" y="72.8">J2</text>
<text x="117.6" y="74.6">J8</text>
<text x="116.4" y="83.7">K13</text>
<text x="117.3" y="81.9">C9</text>
<text x="117.4" y="78.3">K5</text>
<text x="117.4" y="80.1">K7</text>
<text x="151.2" y="81.9">G11</text>
<text x="151.2" y="83.7">H10</text>
<text x="116.4" y="85.6">K15</text>
<text x="116.6" y="89.2">L12</text>
<text x="117.6" y="87.4">L8</text>
<text x="116.6" y="91.1">L18</text>
<text x="117.1" y="92.9">M1</text>
<text x="117.1" y="94.7">M7</text>
<text x="151.2" y="92.9">G8</text>
<text x="116.2" y="96.5">M11</text>
<text x="116.2" y="98.4">M13</text>
<text x="117.3" y="100.2">N4</text>
<text x="116.4" y="103.8">N10</text>
<text x="116.4" y="105.7">N12</text>
<text x="116.4" y="107.5">N14</text>
<text x="117.3" y="102">N8</text>
<text x="151.2" y="102">G9</text>
<text x="151.2" y="103.8">F8</text>
<text x="151.2" y="105.7">H8</text>
<text x="151.2" y="107.5">K8</text>
<text x="116.4" y="113">P11</text>
<text x="117.4" y="109.3">P7</text>
<text x="117.4" y="111.2">P9</text>
<text x="151.2" y="109.3">M8</text>
<text x="116.4" y="114.8">P13</text>
<text x="116.4" y="116.6">P17</text>
<text x="117.3" y="118.5">R8</text>
<text x="116.4" y="120.3">R12</text>
<text x="116.4" y="122.1">R20</text>
<text x="117.5" y="124">T3</text>
<text x="117.5" y="125.8">T7</text>
<text x="151.2" y="124">G7</text>
<text x="151.2" y="125.8">J7</text>
<text x="116.4" y="131.3">U16</text>
<text x="116.5" y="127.6">T13</text>
<text x="117.3" y="129.5">U6</text>
<text x="151.2" y="127.6">L7</text>
<text x="151.2" y="129.5">N7</text>
<text x="151.2" y="131.3">P8</text>
<text x="116.4" y="134.9">V19</text>
<text x="116.9" y="136.8">W2</text>
<text x="117.4" y="133.1">V9</text>
<text x="151.2" y="133.1">R7</text>
<text x="116" y="138.6">W12</text>
<text x="116.4" y="142.3">Y15</text>
<text x="117.4" y="140.4">Y5</text>
<text x="146.6" y="182.5">V5</text>
<text x="195.1" y="182.5">W10</text>
<text x="146.5" y="186.1">U7</text>
<text x="146.6" y="189.8">V7</text>
<text x="195.1" y="186.1">W9</text>
<text x="195.1" y="189.8">U9</text>
<text x="145.6" y="197.1">U10</text>
<text x="146.7" y="193.5">T9</text>
<text x="195.1" y="193.5">U8</text>
<text x="195.1" y="197.1">W11</text>
<text x="146.6" y="200.8">Y7</text>
<text x="195.1" y="200.8">Y11</text>
<text x="146.6" y="204.4">Y6</text>
<text x="146.6" y="208.1">Y9</text>
<text x="195.1" y="208.1">U5</text>
<text x="195.1" y="204.4">T5</text>
<text x="146.6" y="211.8">Y8</text>
<text x="146.6" y="215.4">V8</text>
<text x="195.1" y="215.4">Y13</text>
<text x="195.1" y="211.8">Y12</text>
<text x="146.2" y="219.1">W8</text>
<text x="195.1" y="219.1">V11</text>
<text x="195.1" y="222.7">V10</text>
<text x="195.1" y="226.4">V6</text>
<text x="145.6" y="231.9">U11</text>
<text x="146.2" y="233.7">W7</text>
<text x="146.7" y="230">T8</text>
<text x="195.1" y="230">W6</text>
<text x="145.7" y="235.5">Y10</text>
</g>
<g font-size="1.7" fill="#004080">
<text x="121.6" y="37.3">GND1</text>
<text x="121.6" y="39.1">GND2</text>
<text x="121.6" y="41">GND3</text>
<text x="140.9" y="37.3">VCCINT_1</text>
<text x="140.9" y="39.1">VCCINT_2</text>
<text x="140.9" y="41">VCCINT_3</text>
<text x="121.6" y="42.8">GND4</text>
<text x="121.6" y="44.6">GND5</text>
<text x="121.6" y="46.5">GND6</text>
<text x="140.9" y="42.8">VCCINT_4</text>
<text x="140.9" y="44.6">VCCINT_5</text>
<text x="140.9" y="46.5">VCCINT_6</text>
<text x="121.6" y="48.3">GND7</text>
<text x="121.6" y="50.1">GND8</text>
<text x="121.6" y="51.9">GND9</text>
<text x="121.6" y="53.8">GND10</text>
<text x="140.9" y="48.3">VCCINT_7</text>
<text x="140.9" y="50.1">VCCINT_8</text>
<text x="140.9" y="51.9">VCCINT_9</text>
<text x="121.6" y="55.6">GND11</text>
<text x="121.6" y="57.4">GND12</text>
<text x="121.6" y="59.2">GND13</text>
<text x="121.6" y="61.1">GND14</text>
<text x="121.6" y="62.9">GND15</text>
<text x="121.6" y="64.7">GND16</text>
<text x="140.2" y="62.9">VCCAUX_1</text>
<text x="140.2" y="64.7">VCCAUX_2</text>
<text x="121.6" y="66.6">GND17</text>
<text x="121.6" y="68.4">GND18</text>
<text x="121.6" y="70.2">GND19</text>
<text x="140.2" y="66.6">VCCAUX_3</text>
<text x="140.2" y="68.4">VCCAUX_4</text>
<text x="140.2" y="70.2">VCCAUX_5</text>
<text x="121.6" y="72.1">GND20</text>
<text x="121.6" y="73.9">GND21</text>
<text x="121.6" y="75.7">GND22</text>
<text x="121.6" y="77.5">GND23</text>
<text x="140.2" y="72.1">VCCAUX_6</text>
<text x="121.6" y="79.4">GND24</text>
<text x="121.6" y="81.2">GND25</text>
<text x="121.6" y="83">GND26</text>
<text x="138.8" y="83">VCCBRAM_1</text>
<text x="121.6" y="84.9">GND27</text>
<text x="121.6" y="86.7">GND28</text>
<text x="121.6" y="88.5">GND29</text>
<text x="138.8" y="84.9">VCCBRAM_2</text>
<text x="121.6" y="90.3">GND30</text>
<text x="121.6" y="92.2">GND31</text>
<text x="121.6" y="94">GND32</text>
<text x="121.6" y="95.8">GND33</text>
<text x="142.5" y="94">VCCPLL</text>
<text x="121.6" y="97.7">GND34</text>
<text x="121.6" y="99.5">GND35</text>
<text x="121.6" y="101.3">GND36</text>
<text x="121.6" y="103.1">GND37</text>
<text x="121.6" y="105">GND38</text>
<text x="121.6" y="106.8">GND39</text>
<text x="139.1" y="103.1">VCCPAUX_1</text>
<text x="139.1" y="105">VCCPAUX_2</text>
<text x="139.1" y="106.8">VCCPAUX_3</text>
<text x="121.6" y="108.6">GND40</text>
<text x="121.6" y="110.5">GND41</text>
<text x="121.6" y="112.3">GND42</text>
<text x="139.1" y="108.6">VCCPAUX_4</text>
<text x="139.1" y="110.5">VCCPAUX_5</text>
<text x="121.6" y="114.1">GND43</text>
<text x="121.6" y="116">GND44</text>
<text x="121.6" y="117.8">GND45</text>
<text x="121.6" y="119.6">GND46</text>
<text x="121.6" y="121.4">GND47</text>
<text x="121.6" y="123.3">GND48</text>
<text x="121.6" y="125.1">GND49</text>
<text x="139.8" y="125.1">VCCPINT_1</text>
<text x="121.6" y="126.9">GND50</text>
<text x="121.6" y="128.8">GND51</text>
<text x="121.6" y="130.6">GND52</text>
<text x="139.8" y="126.9">VCCPINT_2</text>
<text x="139.8" y="128.8">VCCPINT_3</text>
<text x="139.8" y="130.6">VCCPINT_4</text>
<text x="121.6" y="132.4">GND53</text>
<text x="121.6" y="134.2">GND54</text>
<text x="121.6" y="136.1">GND55</text>
<text x="121.6" y="137.9">GND56</text>
<text x="139.8" y="132.4">VCCPINT_5</text>
<text x="139.8" y="134.2">VCCPINT_6</text>
<text x="121.6" y="139.7">GND57</text>
<text x="121.6" y="141.5">GND58</text>
<text x="121.6" y="143.4">GND59</text>
<text x="150.9" y="183.6">IO_L6N_T0_VREF_13</text>
<text x="180.6" y="183.6">IO_L16P_T2_13</text>
<text x="150.9" y="187.3">IO_L11P_T1_SRCC_13</text>
<text x="150.9" y="190.9">IO_L11N_T1_SRCC_13</text>
<text x="180.6" y="187.3">IO_L16N_T2_13</text>
<text x="180.6" y="190.9">IO_L17P_T2_13</text>
<text x="150.9" y="194.6">IO_L12P_T1_MRCC_13</text>
<text x="180.6" y="194.6">IO_L17N_T2_13</text>
<text x="150.9" y="198.2">IO_L12N_T1_MRCC_13</text>
<text x="150.9" y="201.9">IO_L13P_T2_MRCC_13</text>
<text x="180.6" y="201.9">IO_L18N_T2_13</text>
<text x="180.6" y="198.2">IO_L18P_T2_13</text>
<text x="150.9" y="205.5">IO_L13N_T2_MRCC_13</text>
<text x="150.9" y="209.2">IO_L14P_T2_SRCC_13</text>
<text x="175.2" y="209.2">IO_L19N_T3_VREF_13</text>
<text x="180.6" y="205.5">IO_L19P_T3_13</text>
<text x="150.9" y="212.9">IO_L14N_T2_SRCC_13</text>
<text x="180.6" y="212.9">IO_L20P_T3_13</text>
<text x="150.9" y="216.5">IO_L15P_T2_DQS_13</text>
<text x="150.9" y="220.2">IO_L15N_T2_DQS_13</text>
<text x="176.1" y="220.2">IO_L21P_T3_DQS_13</text>
<text x="180.6" y="216.5">IO_L20N_T3_13</text>
<text x="176" y="223.8">IO_L21N_T3_DQS_13</text>
<text x="180.6" y="227.5">IO_L22P_T3_13</text>
<text x="150.9" y="231.2">VCCO_13_1</text>
<text x="150.9" y="233">VCCO_13_2</text>
<text x="180.6" y="231.2">IO_L22N_T3_13</text>
<text x="150.9" y="234.8">VCCO_13_3</text>
<text x="150.9" y="236.6">VCCO_13_4</text>
</g>
<g font-size="1.6">
<text x="288.4" y="32">1P0V</text>
<text x="171.9" y="47.2">6.3V</text>
<text x="181" y="47.2">6.3V</text>
<text x="190.2" y="47.2">6.3V</text>
<text x="211.6" y="57.6">1P8V</text>
<text x="170.1" y="72.8">6.3V</text>
<text x="218.9" y="77.7">1P0V</text>
<text x="164.6" y="91.1">6.3V</text>
<text x="270.1" y="94.2">1P8V</text>
<text x="224.4" y="101.5">1P8V</text>
<text x="254.2" y="96.6">BLM18SG121TN1D</text>
<text x="170.1" y="116.7">6.3V</text>
<text x="253.6" y="128.9">1P0V</text>
<text x="166.4" y="144.1">6.3V</text>
<text x="134.8" y="224">VDD_GPIO</text>
<text x="133.5" y="248.4">6.3V</text>
<text x="301.8" y="264.8">Title</text>
<text x="301.8" y="270.3">Size</text>
<text x="301.8" y="275.8">Date:</text>
<text x="303.6" y="272.1">C</text>
<text x="309.1" y="270.3">Document Number</text>
<text x="311.3" y="275.8">Thursday, January 02, 2014</text>
<text x="338.3" y="275.8">Sheet</text>
<text x="347.5" y="275.8">10</text>
<text x="353" y="275.8">of</text>
<text x="358.4" y="275.8">17</text>
<text x="362.1" y="270.3">Rev</text>
<text x="363.9" y="272.1">1</text>
</g>
<g font-size="1.6" fill="#000080">
<text x="171" y="42.2">C195</text>
<text x="171" y="45">100uF</text>
<text x="180.1" y="42.2">C214</text>
<text x="180.1" y="45">100uF</text>
<text x="189.3" y="42.2">C216</text>
<text x="189.3" y="45">100uF</text>
<text x="200.2" y="42.2">C149</text>
<text x="200.2" y="45">4.7UF</text>
<text x="207.6" y="42.2">C150</text>
<text x="207.6" y="45">4.7UF</text>
<text x="214.9" y="42.2">C151</text>
<text x="214.9" y="45">4.7UF</text>
<text x="222.2" y="42.2">C152</text>
<text x="222.2" y="45">4.7UF</text>
<text x="229.5" y="42.2">C153</text>
<text x="229.5" y="45">4.7UF</text>
<text x="240.5" y="42.2">C154</text>
<text x="240.5" y="45">0.47UF</text>
<text x="247.8" y="42.2">C155</text>
<text x="247.8" y="45">0.47UF</text>
<text x="255.1" y="42.2">C156</text>
<text x="255.1" y="45">0.47UF</text>
<text x="262.4" y="42.2">C157</text>
<text x="262.4" y="45">0.47UF</text>
<text x="269.7" y="42.2">C158</text>
<text x="269.7" y="45">0.47UF</text>
<text x="277.1" y="42.2">C159</text>
<text x="277.1" y="45">0.47UF</text>
<text x="284.4" y="42.2">C160</text>
<text x="284.4" y="45">0.47UF</text>
<text x="169.2" y="67.9">C281</text>
<text x="169.2" y="70.6">100uF</text>
<text x="181.9" y="67.9">C162</text>
<text x="181.9" y="70.6">4.7UF</text>
<text x="189.1" y="70.6">0.47UF</text>
<text x="190.7" y="67.9">C164</text>
<text x="198.2" y="70.6">0.47UF</text>
<text x="199.9" y="67.9">C165</text>
<text x="163.7" y="86.1">C168</text>
<text x="163.7" y="88.9">100uF</text>
<text x="176.5" y="86.1">C169</text>
<text x="176.5" y="88.9">4.7UF</text>
<text x="183.8" y="86.1">C282</text>
<text x="183.8" y="88.9">4.7UF</text>
<text x="196.6" y="86.1">C283</text>
<text x="196.6" y="88.9">0.47UF</text>
<text x="205.7" y="86.1">C170</text>
<text x="205.7" y="88.9">0.47UF</text>
<text x="213" y="86.1">C171</text>
<text x="213" y="88.9">0.47UF</text>
<text x="259.3" y="94.7">FB12</text>
<text x="236.8" y="102.6">C307</text>
<text x="236.8" y="105.3">0.47UF</text>
<text x="243.6" y="105.3">10UF</text>
<text x="243.8" y="102.6">C172</text>
<text x="256.9" y="102.1">120-OHM_3A</text>
<text x="169.2" y="111.8">C173</text>
<text x="181.9" y="111.8">C174</text>
<text x="189.3" y="111.8">C175</text>
<text x="198.1" y="111.8">C176</text>
<text x="207.2" y="111.8">C177</text>
<text x="216.3" y="111.8">C178</text>
<text x="169.2" y="114.5">100uF</text>
<text x="181.9" y="114.5">4.7UF</text>
<text x="189.3" y="114.5">4.7UF</text>
<text x="196.4" y="114.5">0.47UF</text>
<text x="205.5" y="114.5">0.47UF</text>
<text x="214.7" y="114.5">0.47UF</text>
<text x="165.5" y="139.2">C179</text>
<text x="165.5" y="141.9">100uF</text>
<text x="178.3" y="139.2">C180</text>
<text x="178.3" y="141.9">4.7UF</text>
<text x="185.6" y="139.2">C181</text>
<text x="185.6" y="141.9">4.7UF</text>
<text x="192.9" y="139.2">C182</text>
<text x="192.9" y="141.9">4.7UF</text>
<text x="205.7" y="139.2">C183</text>
<text x="205.7" y="141.9">0.47UF</text>
<text x="213" y="139.2">C184</text>
<text x="213" y="141.9">0.47UF</text>
<text x="220.4" y="139.2">C185</text>
<text x="220.4" y="141.9">0.47UF</text>
<text x="227.7" y="139.2">C186</text>
<text x="227.7" y="141.9">0.47UF</text>
<text x="235" y="139.2">C187</text>
<text x="235" y="141.9">0.47UF</text>
<text x="62.7" y="243.4">C285</text>
<text x="71.9" y="243.4">C188</text>
<text x="79.2" y="243.4">C189</text>
<text x="86.5" y="243.4">C190</text>
<text x="93.8" y="243.4">C191</text>
<text x="103" y="243.4">C284</text>
<text x="110.3" y="243.4">C192</text>
<text x="117.6" y="243.4">C193</text>
<text x="132.6" y="243.4">C194</text>
<text x="61.1" y="246.2">0.47UF</text>
<text x="70.2" y="246.2">0.47UF</text>
<text x="77.5" y="246.2">0.47UF</text>
<text x="84.9" y="246.2">0.47UF</text>
<text x="92.2" y="246.2">0.47UF</text>
<text x="102.2" y="246.2">4.7UF</text>
<text x="109.5" y="246.2">4.7UF</text>
<text x="116.9" y="246.2">4.7UF</text>
<text x="132.6" y="246.2">100uF</text>
</g>
<g font-size="1.6" fill="#f00">
<text x="181.4" y="98.4">ZYNQ_VCCPLL</text>
<text x="243" y="183.4">GPIO16_P</text>
<text x="256" y="183.3">15</text>
<text x="85.4" y="187.1">GPIO21_P</text>
<text x="85.4" y="190.8">GPIO21_N</text>
<text x="113.4" y="186.9">15</text>
<text x="113.4" y="190.6">15</text>
<text x="242.9" y="187.1">GPIO16_N</text>
<text x="243" y="190.8">GPIO17_P</text>
<text x="256" y="190.6">15</text>
<text x="256" y="186.9">15</text>
<text x="85.4" y="194.4">GPIO15_P</text>
<text x="113.4" y="194.2">15</text>
<text x="113.4" y="197.9">15</text>
<text x="242.9" y="194.4">GPIO17_N</text>
<text x="256" y="197.9">15</text>
<text x="256" y="194.2">15</text>
<text x="85.4" y="198.1">GPIO15_N</text>
<text x="85.4" y="201.7">GPIO20_P</text>
<text x="113.4" y="201.5">15</text>
<text x="242.9" y="201.7">GPIO13_N</text>
<text x="243" y="198.1">GPIO13_P</text>
<text x="256" y="201.5">15</text>
<text x="85.4" y="209">GPIO19_P</text>
<text x="85.4" y="205.4">GPIO20_N</text>
<text x="113.4" y="208.9">15</text>
<text x="113.4" y="205.2">15</text>
<text x="242.9" y="209">GPIO23_N</text>
<text x="243" y="205.4">GPIO23_P</text>
<text x="256" y="205.2">15</text>
<text x="256" y="208.9">15</text>
<text x="85.4" y="212.7">GPIO19_N</text>
<text x="113.4" y="212.5">15</text>
<text x="243" y="212.7">GPIO12_P</text>
<text x="256" y="212.5">15</text>
<text x="85.4" y="216.4">GPIO18_P</text>
<text x="85.4" y="220">GPIO18_N</text>
<text x="113.4" y="216.2">15</text>
<text x="113.4" y="219.8">15</text>
<text x="242.9" y="216.4">GPIO12_N</text>
<text x="243" y="220">GPIO14_P</text>
<text x="256" y="219.8">15</text>
<text x="256" y="216.2">15</text>
<text x="242.9" y="223.7">GPIO14_N</text>
<text x="243" y="227.3">GPIO22_P</text>
<text x="256" y="227.1">15</text>
<text x="256" y="223.5">15</text>
<text x="242.9" y="231">GPIO22_N</text>
<text x="256" y="230.8">15</text>
</g>
<g font-size="1.3">
<text x="38.4" y="1.4">5</text>
<text x="111.5" y="1.4">4</text>
<text x="184.7" y="1.4">3</text>
<text x="257.9" y="1.4">2</text>
<text x="331" y="1.4">1</text>
<text x=".5" y="37.3">D</text>
<text x="368" y="37.3">D</text>
<text x=".5" y="105.9">C</text>
<text x="368" y="105.9">C</text>
<text x=".5" y="174.5">B</text>
<text x="368" y="174.5">B</text>
<text x=".5" y="243">A</text>
<text x="368" y="243">A</text>
<text x="38.4" y="277.5">5</text>
<text x="111.5" y="277.5">4</text>
<text x="184.7" y="277.5">3</text>
<text x="257.9" y="277.5">2</text>
<text x="331" y="277.5">1</text>
</g>
</svg>
